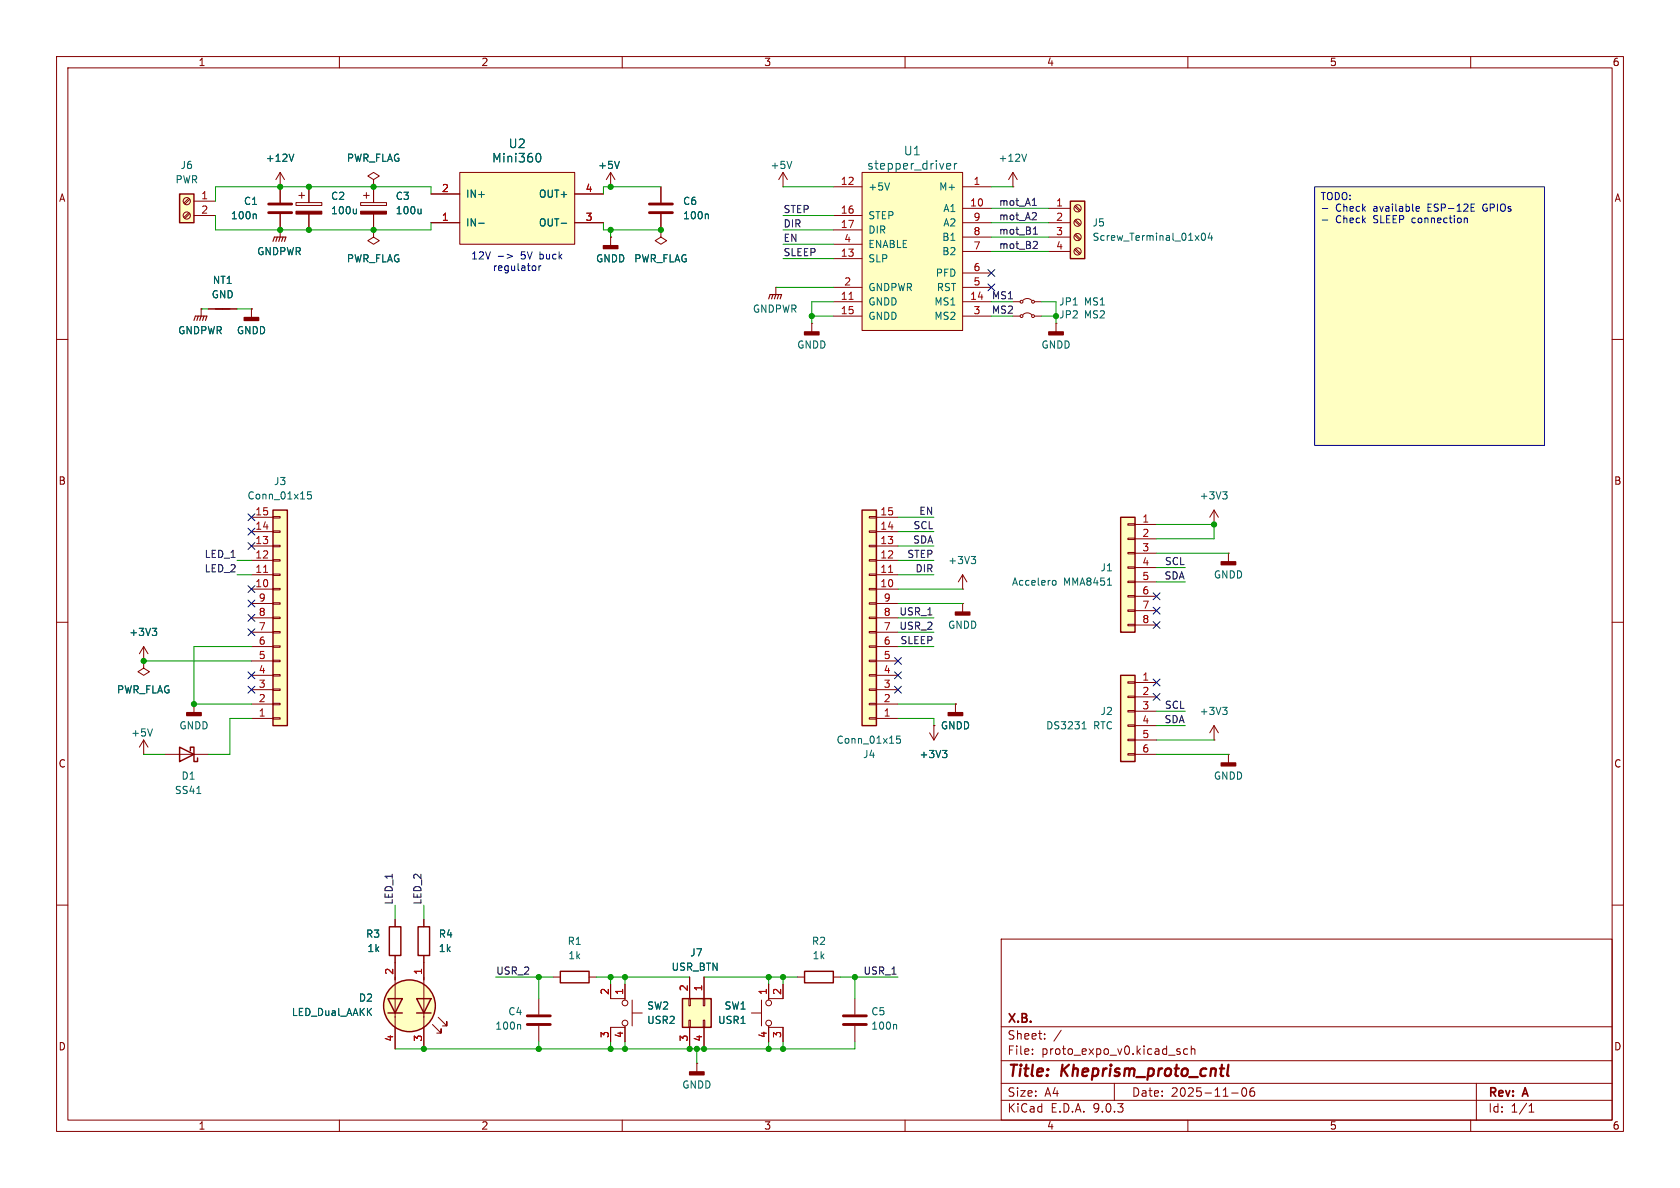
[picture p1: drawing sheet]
<svg xmlns="http://www.w3.org/2000/svg" width="297mm" height="210mm" viewBox="0 0 297 210" stroke-linecap="round" stroke-linejoin="round" font-family="sans-serif">
<g fill="none" stroke="#840000" stroke-width=".18">
<path d="M10 10h277v190h-277zM12 12h273v186h-273zM60 10v2M110 10v2M160 10v2M210 10v2M260 10v2M10 60h2M285 60h2M10 110h2M285 110h2M10 160h2"/>
<path d="M177 166h108v32h-108zM285 160h2M60 198v2M110 198v2M160 198v2M177 194.5h108M177 191.5h108M177 187.5h108M177 181.5h108M182.5 186.3v.1M182.5 185.5v.1M184.7 183.6v.1"/>
<path d="M184.7 182.8v.1M187.6 182.1l-1.3 2M197 191.5v3M208.2 185.9l.4 .1 .1 .2-.2 .2h-.3M208.2 185.4l.4 .1M210 185.5l-.5-.1-.3 .3v.4l.2 .2h.6M210 198v2M210.6 185.5l.2-.1 .4 .1v.9M210.6 184.9v1.5M217.7 193.2h1.2M219.7 192.4l.2-.1a.81 .81 0 0 1 .6 .6 .81 .81 0 0 1-.3 .8l-.2 .1a.81 .81 0 0 1-.3-1.4zM221.7 192.3a.59 .59 0 0 0-.7 .6v.6l.1 .2 .4 .1 .2-.1 .1-.5-.1-.3h-.5l-.2 .3"/>
<path d="M260 198v2M261 191.5v6.5M270.3 196.6h.9M270.3 195.5l.4-.4v1.5"/>
</g>
<path d="M217.2 188.2l-.2 1.7 .2 .3" fill="none" stroke="#840000" stroke-width=".4"/>
<path d="M232.4 33h40.6v45.7h-40.6z" fill="#ffffc2"/>
<g fill="none" stroke="#840000" stroke-width=".18">
<path d="M66 31.8l1.1-.7-1.1-.6-1 .6 1 .7v1.2M66 33h.1M116.8 33v2.8M116.8 37.8v2.8M179.1 33h.1M179.1 30.5l-.8 1.3M179.1 30.5l.7 1.3M179.1 30.5v2.5M107.9 41.9h.1M107.9 41.9v1.5M116.8 40.6v1.3l1.1 .6-1.1 .7-1-.7 1-.6M116.8 40.6h.1"/>
<path d="M179.1 55.9h1.2M180.8 55.6a1.08 1.08 0 0 1 1.6 0M182.9 55.9h1.2M186.7 57.2h.1M186.7 57.2v1.5M214.6 130.8h.1M214.6 128.3l-.7 1.2M214.6 128.3l.8 1.2M214.6 128.3v2.5M217.2 133.4h.1M217.2 133.4v1.5M95.2 176.5v2.8"/>
<path d="M95.2 181.4v2.8"/>
<circle cx="180.6" cy="55.9" r=".25"/>
<circle cx="182.6" cy="55.9" r=".25"/>
</g>
<g fill="#840000" stroke="#840000" stroke-width=".25">
<path d="M185.4 58.7h2.6v.5h-2.6z"/>
<path d="M106.7 43.4h2.5v.5h-2.5z"/>
<path d="M215.9 134.9h2.5v.5h-2.5z"/>
</g>
<path d="M114.8 36.1h4.1M114.8 37.6h4.1M93.2 179.6h4.1M93.2 181.1h4.1" fill="none" stroke="#840000" stroke-width=".51"/>
<path d="M125.1 37.8l.1 .2v.7M181.5 27.2l-.4 1.3M216.1 125h.8l-.4 .5M216.7 125.5l.2 .3v.3l-.2 .2M91.9 181.1l.1 .2v.6" fill="none" stroke="#006464" stroke-width=".18"/>
<path d="M152.4 30.5h17.8v27.9h-17.8z" fill="#ffffc2"/>
<g fill="none" stroke="#840000" stroke-width=".18">
<path d="M147.3 33h5.1M147.3 38.1h5.1M152.4 30.5h17.8v27.9h-17.8zM170.2 33h5.1M170.2 36.8h5.1M170.2 39.4h5.1M147.3 40.6h5.1M147.3 43.2h5.1M147.3 45.7h5.1M147.3 50.8h5.1M147.3 53.3h5.1M147.3 55.9h5.1"/>
<path d="M170.2 50.8h5.1M170.2 53.3h5.1M170.2 55.9h5.1M170.2 41.9h5.1M170.2 44.5h5.1M170.2 48.3h5.1M25.4 116.8v1.3l1 .6-1 .7-1-.7 1-.6M25.4 116.8h.1"/>
</g>
<path d="M157.3 32.3l-.5 1.3M167.4 29.8h.6M167.4 29l.5-.1 .2 .4-.8 .1M168.7 28.9v1M169.2 28.9l-.3 .1-.2 .2" fill="none" stroke="#006464" stroke-width=".18"/>
<path d="M150.1 52.9h.7" fill="none" stroke="#a90000" stroke-width=".18"/>
<path d="M48.3 90.2h2.5v38.1h-2.5z" fill="#ffffc2"/>
<g fill="none" stroke="#840000" stroke-width=".25">
<path d="M48.3 90.2h2.5v38.1h-2.5zM31.7 132.1l2.6 1.3-2.6 1.2zM33.7 132.7v-.6h.6v2.5h.6v-.6M68.6 176.5h2.5l-1.3 2.6zM68.6 179.1h2.5M68.8 163.8h2.1v5.1h-2.1zM73.7 176.5h2.5l-1.3 2.6zM73.7 179.1h2.5M73.9 163.8h2v5.1h-2zM142.2 171.7h5.1v2h-5.1z"/>
<circle cx="72.4" cy="177.8" r="4.6"/>
</g>
<g fill="none" stroke="#840000" stroke-width=".18">
<path d="M63.8 35.8h4.5v.5h-4.5zM64.3 34.5h1M64.8 34v1.1M66 33v2.8M66 37.8v2.8M107.9 33h.1M107.9 30.5l-.7 1.3M107.9 30.5l.8 1.3M107.9 30.5v2.5M138.4 33h.1M138.4 30.5l-.7 1.3M138.4 30.5l.8 1.3"/>
<path d="M138.4 30.5v2.5M44.4 54.6h.1M44.4 54.6v1.5M66 40.6v1.3l1.1 .6-1.1 .7-1-.7 1-.6M66 40.6h.1M179.1 53.3h1.2M180.8 53.1a1.08 1.08 0 0 1 1.6 0M182.9 53.3h1.2M44.4 99.1h3.9M44.4 96.5h3.9M44.4 94h3.9M44.4 91.4h3.9"/>
<path d="M48.3 98.9h1.2v.3h-1.2zM48.3 96.4h1.2v.2h-1.2zM48.3 93.9h1.2v.2h-1.2zM48.3 91.3h1.2v.3h-1.2zM214.6 92.7h.1M214.6 90.2l-.7 1.2M214.6 90.2l.8 1.2M214.6 90.2v2.5M217.2 97.8h.1M217.2 97.8v1.5M44.4 119.4h3.9M44.4 116.8h3.9"/>
<path d="M44.4 114.3h3.9M44.4 111.8h3.9M44.4 109.2h3.9M44.4 106.7h3.9M44.4 104.1h3.9M44.4 101.6h3.9M48.3 119.3h1.2v.2h-1.2zM48.3 116.7h1.2v.3h-1.2zM48.3 114.2h1.2v.2h-1.2zM48.3 111.6h1.2v.3h-1.2zM48.3 109.1h1.2v.2h-1.2zM48.3 106.6h1.2v.2h-1.2z"/>
<path d="M48.3 104h1.2v.3h-1.2zM48.3 101.5h1.2v.2h-1.2zM170.2 106.7h.1M170.2 104.1h.1M170.2 101.6v2.5M170.2 106.7v1.5M170.2 101.6l-.8 1.3M170.2 101.6l.7 1.3M25.4 133.4h.1M25.4 130.8l-.8 1.3M25.4 130.8l.8 1.3M25.4 130.8v2.6"/>
<path d="M29.2 133.4h7.6M44.4 127h3.9M44.4 124.5h3.9M44.4 121.9h3.9M48.3 126.9h1.2v.2h-1.2zM48.3 124.3h1.2v.3h-1.2zM48.3 121.8h1.2v.2h-1.2zM164.3 129.5l.8 1.3M165.1 128.3h.1M165.1 128.3v2.5M165.9 129.5l-.8 1.3M168.9 124.5h.1"/>
<path d="M168.9 124.5v1.5M69.8 162.6v1.2M69.8 168.9v16.5M74.9 162.6v1.2M74.9 168.9v16.5M77.5 179.8l1.5 1.6v-.8v.8h-.8M141 172.7h1.2M147.3 172.7h1.3M76.5 181.1l1.5 1.5v-.7v.7h-.8"/>
<circle cx="180.6" cy="53.3" r=".25"/>
<circle cx="182.6" cy="53.3" r=".25"/>
</g>
<path d="M46.6 101.2h.7" fill="none" stroke="#a90000" stroke-width=".18"/>
<g fill="none" stroke="#006464" stroke-width=".18">
<path d="M74.4 36.9v.9M74.4 37.7l-.1 .1M109.5 28.5l-.4 1.3M140 28.5l-.4 1.3M55 86.9h-.6l-.1 .6 .2-.1 .4 .1 .2 .2-.1 .4-.2 .1-.5-.1M171.7 98.4h.8l-.4 .5M172.2 98.9l.3 .2v.3l-.3 .2M216.1 86.9h.8l-.4 .5M216.7 87.4l.2 .3v.3l-.2 .2M26.9 128.8l-.4 1.3M166.6 132.7h.8l-.4 .4M167.2 133.1l.2 .3v.3l-.2 .2"/>
<path d="M34.8 140.3h.7"/>
</g>
<g fill="#840000" stroke="#840000" stroke-width=".25">
<path d="M43.2 56.1h2.5v.5h-2.5z"/>
<path d="M215.9 99.3h2.5v.5h-2.5z"/>
<path d="M168.9 108.2h2.5v.5h-2.5z"/>
<path d="M167.6 126h2.6v.5h-2.6z"/>
</g>
<circle cx="72.4" cy="177.8" r="4.6" fill="#ffffc2" stroke="#ffffc2" stroke-width=".18"/>
<path d="M63.8 37.3h4.5v.5h-4.5z" fill="#840000" stroke="#840000" stroke-width=".18"/>
<path d="M81.3 30.5h20.3v12.7h-20.3z" fill="#ffffc2"/>
<path d="M76.2 34.3h5.1M76.2 39.4h5.1M81.3 30.5h20.3v12.7h-20.3zM101.6 34.3h5.1M101.6 39.4h5.1" fill="none" stroke="#840000" stroke-width=".18"/>
<path d="M84.6 39.5h1M95 27.2l.1-.1a.83 .83 0 0 1 .6 .6 .83 .83 0 0 1-.3 .9h-.4M99.2 39.5h1" fill="none" stroke="#006464" stroke-width=".18"/>
<path d="M152.4 90.2h2.5v38.1h-2.5z" fill="#ffffc2"/>
<path d="M152.4 90.2h2.5v38.1h-2.5z" fill="none" stroke="#840000" stroke-width=".25"/>
<g fill="none" stroke="#840000" stroke-width=".18">
<path d="M153.7 98.9h1.2v.3h-1.2zM153.7 96.4h1.2v.2h-1.2zM153.7 93.9h1.2v.2h-1.2zM153.7 91.3h1.2v.3h-1.2zM154.9 99.1h3.8M154.9 96.5h3.8M154.9 94h3.8M154.9 91.4h3.8M153.7 119.3h1.2v.2h-1.2zM153.7 116.7h1.2v.3h-1.2zM153.7 114.2h1.2v.2h-1.2zM153.7 111.6h1.2v.3h-1.2z"/>
<path d="M153.7 109.1h1.2v.2h-1.2zM153.7 106.6h1.2v.2h-1.2zM153.7 104h1.2v.3h-1.2zM153.7 101.5h1.2v.2h-1.2zM154.9 119.4h3.8M154.9 116.8h3.8M154.9 114.3h3.8M154.9 111.8h3.8M154.9 109.2h3.8M154.9 106.7h3.8M154.9 104.1h3.8M154.9 101.6h3.8"/>
<path d="M153.7 126.9h1.2v.2h-1.2zM153.7 124.3h1.2v.3h-1.2zM153.7 121.8h1.2v.2h-1.2zM154.9 127h3.8M154.9 124.5h3.8M154.9 121.9h3.8M151.1 176.5v2.8M123.2 188h.1M123.2 188v1.5M151.1 181.4v2.8"/>
</g>
<path d="M157.1 101.2h.7" fill="none" stroke="#a90000" stroke-width=".18"/>
<path d="M159.1 130.1h-.6v.6l.2-.1 .4 .1 .1 .1-.1 .5-.1 .1-.5-.1M158.3 181.1l.2 .2v.6" fill="none" stroke="#006464" stroke-width=".18"/>
<path d="M121.9 189.5h2.6v.5h-2.6z" fill="#840000" stroke="#840000" stroke-width=".25"/>
<path d="M149.1 179.6h4.1M149.1 181.1h4.1" fill="none" stroke="#840000" stroke-width=".51"/>
<path d="M120.6 176.5h5.1v5.1h-5.1z" fill="#ffffc2"/>
<path d="M120.6 176.5h5.1v5.1h-5.1z" fill="none" stroke="#840000" stroke-width=".25"/>
<g fill="none" stroke="#840000" stroke-width=".18">
<path d="M137.2 50.8h.1M137.2 50.8v1.3M143.5 57.2h.1M143.5 57.2v1.5M107.9 174v2.5h2.6v.3M110.5 174v2.5M111.8 176.8v4.6M111.8 179.1h1.7M121.8 176.5h.2v1.3h-.2zM121.9 172.7v3.8M124.3 176.5h.3v1.3h-.3zM124.5 172.7v3.8"/>
<path d="M110.5 181.4v.2h-2.6v2.6M110.5 181.6v2.6M121.8 180.3h.2v1.3h-.2zM121.9 181.6v3.8M124.3 180.3h.3v1.3h-.3zM124.5 181.6v3.8"/>
<circle cx="110.5" cy="177.3" r=".51"/>
<circle cx="110.5" cy="180.8" r=".51"/>
</g>
<path d="M142.2 58.7h2.6v.5h-2.6z" fill="#840000" stroke="#840000" stroke-width=".25"/>
<path d="M135.9 52.8l.2-.7h2.1l-.3 .7M136.7 52.1l-.3 .7M137.2 52.1l-.3 .7M137.7 52.1l-.3 .7" fill="none" stroke="#840000" stroke-width=".2"/>
<path d="M198.1 119.4h2.6v15.2h-2.6z" fill="#ffffc2"/>
<path d="M198.1 119.4h2.6v15.2h-2.6zM99.1 171.7h5v2h-5z" fill="none" stroke="#840000" stroke-width=".25"/>
<g fill="none" stroke="#840000" stroke-width=".18">
<path d="M49.5 40.6h.1M49.5 40.6v1.3M199.4 120.5h1.3v.3h-1.3zM199.4 123.1h1.3v.2h-1.3zM199.4 125.6h1.3v.3h-1.3zM199.4 128.1h1.3v.3h-1.3zM199.4 130.7h1.3v.2h-1.3zM199.4 133.2h1.3v.3h-1.3zM200.7 120.7h3.8M200.7 123.2h3.8M200.7 125.7h3.8M200.7 128.3h3.8"/>
<path d="M200.7 130.8h3.8M200.7 133.4h3.8M97.8 172.7h1.3M104.1 172.7h1.3M132.8 179.1h1.8M134.6 176.8v4.6M135.9 174v2.5M138.4 174v2.5h-2.5v.3M135.9 181.4v.2h2.5v2.6M135.9 181.6v2.6"/>
<circle cx="135.9" cy="177.3" r=".51"/>
<circle cx="135.9" cy="180.8" r=".51"/>
</g>
<path d="M191.3 128.8h.7M191.4 127.9l.3-.3v1.2" fill="none" stroke="#006464" stroke-width=".18"/>
<path d="M48.3 42.7l.2-.8h2l-.2 .8M49 41.9l-.2 .8M49.5 41.9l-.2 .8M50 41.9l-.2 .8" fill="none" stroke="#840000" stroke-width=".2"/>
<path d="M189.2 35.6h2.6v10.1h-2.6z" fill="#ffffc2"/>
<path d="M189.2 35.6h2.6v10.1h-2.6z" fill="none" stroke="#840000" stroke-width=".25"/>
<g fill="none" stroke="#840000" stroke-width=".18">
<path d="M185.4 36.8h3.8M185.4 39.4h3.8M190 36.5l.8 .8M190 39l.8 .9M190.1 36.3l.9 .9M190.1 38.9l.9 .8M35.6 54.6h.1M35.6 54.6v1.3M185.4 41.9h3.8M185.4 44.5h3.8M190 41.6l.8 .8M190 44.1l.8 .9"/>
<path d="M190.1 41.4l.9 .8M190.1 43.9l.9 .9"/>
<circle cx="190.5" cy="39.4" r=".63"/>
<circle cx="190.5" cy="36.8" r=".63"/>
<circle cx="190.5" cy="41.9" r=".63"/>
<circle cx="190.5" cy="44.4" r=".63"/>
</g>
<path d="M212.5 41.3l.2-.1a.68 .68 0 0 1 .4 .7 .68 .68 0 0 1-.4 .6l-.2-.1-.1-.4zM213.9 41.2l-.3 .9h.8M214.2 41.6v.9" fill="none" stroke="#006464" stroke-width=".18"/>
<path d="M34.3 56.6l.2-.7h2.1l-.3 .7M35.1 55.9l-.3 .7M35.6 55.9l-.3 .7M36.1 55.9l-.3 .7" fill="none" stroke="#840000" stroke-width=".2"/>
<path d="M31.7 34.3h2.6v5.1h-2.6z" fill="#ffffc2"/>
<path d="M31.7 34.3h2.6v5.1h-2.6z" fill="none" stroke="#840000" stroke-width=".25"/>
<g fill="none" stroke="#840000" stroke-width=".18">
<path d="M33.4 35.1l-.9 .8M33.4 37.6l-.9 .8M33.6 35.2l-.9 .9M33.6 37.8l-.9 .8M34.3 35.6h3.8M34.3 38.1h3.8M49.5 33h.1M49.5 30.5v5.3M49.5 37.8v2.8M49.5 30.5l-.7 1.3M49.5 30.5l.8 1.3M52.3 35.8h4.6v.5h-4.6z"/>
<path d="M52.8 34.5h1M53.3 34v1.1M54.6 33v2.8M54.6 37.8v2.8"/>
<circle cx="33" cy="38.1" r=".63"/>
<circle cx="33" cy="35.6" r=".63"/>
</g>
<path d="M47.5 36.1h4.1M47.5 37.6h4.1" fill="none" stroke="#840000" stroke-width=".51"/>
<path d="M45.1 37.8l.2 .2v.7M51.9 27.2l-.4 1.3M63 36.9v.9M63 37.7l-.2 .1" fill="none" stroke="#006464" stroke-width=".18"/>
<path d="M52.3 37.3h4.6v.5h-4.6z" fill="#840000" stroke="#840000" stroke-width=".18"/>
<path d="M198.1 91.4h2.6v20.4h-2.6z" fill="#ffffc2"/>
<path d="M38.1 54.6h2.5M198.1 91.4h2.6v20.4h-2.6z" fill="none" stroke="#840000" stroke-width=".25"/>
<g fill="none" stroke="#840000" stroke-width=".18">
<path d="M49.5 33h.1M49.5 33v2.8M49.5 37.8v2.8M54.6 33v2.8M54.6 37.8v2.8M66 33h.1M66 33v2.8M66 37.8v2.8M76.2 34.3h5.1M76.2 39.4h5.1M101.6 34.3h5.1M101.6 39.4h5.1"/>
<path d="M107.9 33h.1M116.8 33v2.8M116.8 37.8v2.8M35.6 54.6h.1M36.8 54.6h5.1M44.4 54.6h.1M49.5 40.6h.1M66 40.6h.1M107.9 41.9h.1M116.8 40.6h.1M199.4 92.6h1.3v.2h-1.3zM199.4 95.1h1.3v.3h-1.3z"/>
<path d="M199.4 97.7h1.3v.2h-1.3zM200.7 92.7h3.8M200.7 95.3h3.8M200.7 97.8h3.8M25.4 116.8h.1M25.4 114.3l-.8 1.3M25.4 114.3l.8 1.3M25.4 114.3v2.5M199.4 100.2h1.3v.3h-1.3zM199.4 102.7h1.3v.3h-1.3zM199.4 105.3h1.3v.2h-1.3zM199.4 107.8h1.3v.3h-1.3z"/>
<path d="M199.4 110.4h1.3v.2h-1.3zM200.7 100.3h3.8M200.7 102.9h3.8M200.7 105.4h3.8M200.7 108h3.8M200.7 110.5h3.8M34.3 124.5h.1M34.3 124.5v1.5M165.1 128.3h.1M168.9 124.5h.1M69.8 162.6v1.2M69.8 168.9v4.3"/>
<path d="M74.9 162.6v1.2M74.9 168.9v4.3M107.9 174v2.5M110.5 174v2.5M121.9 172.7v3.8M124.5 172.7v3.8M135.9 174v2.5M138.4 174v2.5M69.8 181.6v3.8M74.9 181.6v3.8M107.9 181.6v2.6M110.5 181.6v2.6"/>
<path d="M121.9 181.6v3.8M124.5 181.6v3.8M135.9 181.6v2.6M138.4 181.6v2.6"/>
</g>
<g fill="none" stroke="#006464" stroke-width=".18">
<path d="M45.1 37.8l.2 .2v.7M51.9 27.2l-.4 1.3M63 36.9v.9M63 37.7l-.2 .1M74.4 36.9v.9M74.4 37.7l-.1 .1M84.6 39.5h1M95 27.2l.1-.1a.83 .83 0 0 1 .6 .6 .83 .83 0 0 1-.3 .9h-.4M99.2 39.5h1M109.5 28.5l-.4 1.3M125.1 37.8l.1 .2v.7M26.9 111.1h.8l-.4 .5"/>
<path d="M27.5 111.6l.2 .2v.3l-.2 .2M186.2 102.7l.3-.1 .2 .2-.1 .5-.1 .1h-.3M195.8 103.4h.7M166.6 132.7h.8l-.4 .4M167.2 133.1l.2 .3v.3l-.2 .2"/>
</g>
<path d="M33 126h2.6v.5h-2.6z" fill="#840000" stroke="#840000" stroke-width=".25"/>
<path d="M182.5 36.3h.7M183.1 37.6l.1 .2v.3l-.8 .8h.8M182.7 41.4h.7M182.8 40.4l.2-.3v1.3M182.9 42.7h.4l.1 .3-.8 .9h.8" fill="none" stroke="#0f0f0f" stroke-width=".18"/>
<g fill="none" stroke="#009600" stroke-width=".18">
<path d="M38.1 38.1v2.5h38.1v-1.2M76.2 34.3v-1.3h-38.1v2.6M106.7 39.4v1.2h10.1M116.8 33h-10.1v1.3M138.4 33h8.9M138.4 38.1h8.9M175.3 33h3.8M175.3 39.4h10.1M175.3 36.8h10.1M35.6 54.6h1.2M41.9 54.6h2.5M107.9 40.6v1.3"/>
<path d="M137.2 50.8h10.1M138.4 40.6h8.9M138.4 43.2h8.9M138.4 45.7h8.9M143.5 55.9h3.8M147.3 53.3h-3.8v3.9M175.3 53.3h3.8M175.3 55.9h3.8M175.3 41.9h10.1M175.3 44.5h10.1M184.1 53.3h2.6v3.9M184.1 55.9h2.6"/>
<path d="M41.9 99.1h2.5M158.7 99.1h6.4M158.7 96.5h6.4M158.7 91.4h6.4M158.7 94h6.4M204.5 97.8h12.7M204.5 92.7h10.1v2.6h-10.1M25.4 116.8h19M41.9 101.6h2.5M44.4 114.3h-10.1v10.2h10.1M158.7 111.8h6.4M158.7 114.3h6.4"/>
<path d="M158.7 109.2h6.4M158.7 101.6h6.4M158.7 104.1h11.5M158.7 106.7h11.5M204.5 100.3h5M204.5 102.9h5M25.4 133.4h3.8M44.4 127h-3.8v6.4h-3.8M158.7 124.5h10.2M158.7 127h6.4v1.3M204.5 133.4h12.7M204.5 130.8h10.1"/>
<path d="M204.5 128.3h5M204.5 125.7h5M69.8 160v2.6M74.9 160v2.6M87.6 172.7h10.2M95.2 172.7v3.8M105.4 172.7h16.5M107.9 172.7v1.3M110.5 172.7v1.3M124.5 172.7h16.5M135.9 172.7v1.3M138.4 172.7v1.3"/>
<path d="M148.6 172.7h10.1M151.1 172.7v3.8M95.2 184.2v1.2M107.9 184.2v1.2M110.5 184.2v1.2M123.2 185.4v2.6M135.9 184.2v1.2M138.4 184.2v1.2M151.1 184.2v1.2h-81.3"/>
</g>
<g fill="none" stroke="#000084" stroke-width=".18">
<path d="M174.7 47.7l1.2 1.2M174.7 50.2l1.2 1.2M175.9 47.7l-1.2 1.2M175.9 50.2l-1.2 1.2M43.8 90.8l1.3 1.2M43.8 95.9l1.3 1.2M43.8 93.4l1.3 1.2M45.1 90.8l-1.3 1.2M45.1 95.9l-1.3 1.2M45.1 93.4l-1.3 1.2M43.8 118.8l1.3 1.2M43.8 108.6l1.3 1.2"/>
<path d="M43.8 103.5l1.3 1.2M43.8 111.2l1.3 1.2M43.8 106.1l1.3 1.2M45.1 118.8l-1.3 1.2M45.1 108.6l-1.3 1.2M45.1 103.5l-1.3 1.2M45.1 111.2l-1.3 1.2M45.1 106.1l-1.3 1.2M158.1 116.2l1.3 1.2M158.1 118.8l1.3 1.2M159.4 116.2l-1.3 1.2M159.4 118.8l-1.3 1.2"/>
<path d="M203.9 109.9l1.2 1.2M203.9 107.3l1.2 1.3M203.9 104.8l1.2 1.2M205.1 109.9l-1.2 1.2M205.1 107.3l-1.2 1.3M205.1 104.8l-1.2 1.2M43.8 121.3l1.3 1.2M45.1 121.3l-1.3 1.2M158.1 121.3l1.3 1.2M159.4 121.3l-1.3 1.2M203.9 122.6l1.2 1.2M203.9 120l1.2 1.3"/>
<path d="M205.1 122.6l-1.2 1.2M205.1 120l-1.2 1.3"/>
</g>
<g fill="none" stroke="#0000c2" stroke-width=".18">
<path d="M232.4 33h40.6v45.7h-40.6zM233.8 36.9h.9M233.8 38.9h.9M250.4 37.3h.5M250.4 36.6l.4-.1 .1 .3-.6 .1M258.9 38.6h.4l.1 .8M260.1 37.3h.6M260.1 36.7h.4M260.1 36.1h.6M88.1 45.3h1M89.7 44.9l.9 .4-.9 .4M94.5 47l.2 .2v.4l-.2 .2"/>
<path d="M95.3 47v.8M95.6 47l-.3 .2"/>
</g>
<g fill="#009600" stroke="#009600" stroke-width=".18">
<circle cx="116.8" cy="40.6" r=".46"/>
<circle cx="143.5" cy="55.9" r=".46"/>
<circle cx="107.9" cy="40.6" r=".46"/>
<circle cx="107.9" cy="33" r=".46"/>
<circle cx="66" cy="40.6" r=".46"/>
<circle cx="107.9" cy="172.7" r=".46"/>
<circle cx="25.4" cy="116.8" r=".46"/>
<circle cx="34.3" cy="124.5" r=".46"/>
<circle cx="74.9" cy="185.4" r=".46"/>
<circle cx="95.2" cy="172.7" r=".46"/>
<circle cx="107.9" cy="185.4" r=".46"/>
<circle cx="95.2" cy="185.4" r=".46"/>
<circle cx="214.6" cy="92.7" r=".46"/>
<circle cx="66" cy="33" r=".46"/>
<circle cx="54.6" cy="40.6" r=".46"/>
<circle cx="54.6" cy="33" r=".46"/>
<circle cx="49.5" cy="33" r=".46"/>
<circle cx="49.5" cy="40.6" r=".46"/>
<circle cx="121.9" cy="185.4" r=".46"/>
<circle cx="110.5" cy="185.4" r=".46"/>
<circle cx="135.9" cy="185.4" r=".46"/>
<circle cx="138.4" cy="185.4" r=".46"/>
<circle cx="110.5" cy="172.7" r=".46"/>
<circle cx="135.9" cy="172.7" r=".46"/>
<circle cx="123.2" cy="185.4" r=".46"/>
<circle cx="124.5" cy="185.4" r=".46"/>
<circle cx="138.4" cy="172.7" r=".46"/>
<circle cx="151.1" cy="172.7" r=".46"/>
<circle cx="186.7" cy="55.9" r=".46"/>
</g>
<g font-size="2.8" fill="#840000">
<text x="178" y="190.9">Title:</text>
<text x="187.7" y="190.9">Kheprism_proto_cntl</text>
</g>
<g font-size="2.1" fill="#006464">
<text x="86.9" y="28.9">Mini360</text>
<text x="89.8" y="26.4">U2</text>
<text x="159.7" y="27.7">U1</text>
<text x="153.2" y="30.2">stepper_driver</text>
</g>
<g font-size="2.1" fill="#840000">
<text x="178" y="184">Sheet:</text>
<text x="178" y="181.2">X.B.</text>
<text x="178" y="186.7">File:</text>
<text x="184.1" y="186.7">proto_expo_v0.kicad_sch</text>
<text x="178" y="196.9">KiCad</text>
<text x="178" y="194.1">Size:</text>
<text x="184.7" y="194.1">A4</text>
<text x="185.7" y="196.9">E.D.A.</text>
<text x="193.3" y="196.9">9.0.3</text>
<text x="200" y="194.1">Date:</text>
<text x="207" y="194.1">2025-11-06</text>
<text x="263" y="194.3">Rev:</text>
<text x="263" y="196.9">Id:</text>
<text x="267.1" y="196.9">1/1</text>
<text x="269.4" y="194.3">A</text>
</g>
<g font-size="1.8" fill="#840000">
<text x="35" y="11.9">1</text>
<text x="85" y="11.9">2</text>
<text x="135" y="11.9">3</text>
<text x="185" y="11.9">4</text>
<text x="235" y="11.9">5</text>
<text x="285" y="11.9">6</text>
<text x="10.3" y="35.9">A</text>
<text x="285.3" y="35.9">A</text>
<text x="10.3" y="85.9">B</text>
<text x="285.3" y="85.9">B</text>
<text x="10.3" y="135.9">C</text>
<text x="285.3" y="135.9">C</text>
<text x="10.3" y="185.9">D</text>
<text x="285.3" y="185.9">D</text>
<text x="35" y="199.9">1</text>
<text x="85" y="199.9">2</text>
<text x="135" y="199.9">3</text>
<text x="185" y="199.9">4</text>
<text x="235" y="199.9">5</text>
<text x="285" y="199.9">6</text>
</g>
<g font-size="1.8" fill="#006464">
<text x="46.9" y="28.8">+12V</text>
<text x="61.2" y="28.8">PWR_FLAG</text>
<text x="176.4" y="28.8">+12V</text>
<text x="30.9" y="32.6">PWR</text>
<text x="31.8" y="30.1">J6</text>
<text x="58.4" y="35.5">C2</text>
<text x="69.9" y="35.5">C3</text>
<text x="82.3" y="35.2">IN+</text>
<text x="95.2" y="35.2">OUT+</text>
<text x="105.6" y="30.1">+5V</text>
<text x="136.1" y="30.1">+5V</text>
<text x="153.4" y="33.9">+5V</text>
<text x="165.9" y="33.9">M+</text>
<text x="40.7" y="39">100n</text>
<text x="43" y="36.4">C1</text>
<text x="58.4" y="38.1">100u</text>
<text x="69.9" y="38.1">100u</text>
<text x="82.3" y="40.2">IN-</text>
<text x="95.2" y="40.2">OUT-</text>
<text x="120.7" y="36.4">C6</text>
<text x="120.7" y="39">100n</text>
<text x="153.4" y="39">STEP</text>
<text x="153.4" y="41.5">DIR</text>
<text x="166.7" y="37.7">A1</text>
<text x="166.7" y="40.2">A2</text>
<text x="193" y="40.2">J5</text>
<text x="45.4" y="45.3">GNDPWR</text>
<text x="61.2" y="46.6">PWR_FLAG</text>
<text x="105.3" y="46.6">GNDD</text>
<text x="112" y="46.6">PWR_FLAG</text>
<text x="153.4" y="44">ENABLE</text>
<text x="153.4" y="46.6">SLP</text>
<text x="166.5" y="42.8">B1</text>
<text x="166.5" y="45.3">B2</text>
<text x="193" y="42.8">Screw_Terminal_01x04</text>
<text x="37.3" y="52.9">GND</text>
<text x="37.5" y="50.4">NT1</text>
<text x="153.4" y="51.7">GNDPWR</text>
<text x="165.3" y="49.1">PFD</text>
<text x="165.5" y="51.7">RST</text>
<text x="31.4" y="59.3">GNDPWR</text>
<text x="41.8" y="59.3">GNDD</text>
<text x="133" y="55.5">GNDPWR</text>
<text x="153.4" y="54.2">GNDD</text>
<text x="153.4" y="56.7">GNDD</text>
<text x="165.1" y="54.2">MS1</text>
<text x="165.1" y="56.7">MS2</text>
<text x="187.2" y="56.5">JP2</text>
<text x="187.2" y="54.2">JP1</text>
<text x="191.5" y="56.5">MS2</text>
<text x="191.5" y="54.2">MS1</text>
<text x="140.8" y="61.8">GNDD</text>
<text x="184" y="61.8">GNDD</text>
<text x="43.7" y="88.5">Conn_01x15</text>
<text x="48.3" y="86">J3</text>
<text x="212" y="88.5">+3V3</text>
<text x="167.5" y="99.9">+3V3</text>
<text x="194.5" y="101.2">J1</text>
<text x="178.8" y="103.7">Accelero</text>
<text x="188" y="103.7">MMA8451</text>
<text x="214.5" y="102.5">GNDD</text>
<text x="22.8" y="112.6">+3V3</text>
<text x="167.5" y="111.4">GNDD</text>
<text x="20.6" y="122.8">PWR_FLAG</text>
<text x="23.1" y="130.4">+5V</text>
<text x="31.6" y="129.1">GNDD</text>
<text x="147.8" y="131.7">Conn_01x15</text>
<text x="166.2" y="129.1">GNDD</text>
<text x="184.8" y="129.1">DS3231</text>
<text x="193.3" y="129.1">RTC</text>
<text x="194.5" y="126.6">J2</text>
<text x="212" y="126.6">+3V3</text>
<text x="152.5" y="134.2">J4</text>
<text x="162.5" y="134.2">+3V3</text>
<text x="30.8" y="140.6">SS41</text>
<text x="32" y="138">D1</text>
<text x="214.5" y="138">GNDD</text>
<text x="64.6" y="166">R3</text>
<text x="77.5" y="166">R4</text>
<text x="100.3" y="167.2">R1</text>
<text x="143.4" y="167.2">R2</text>
<text x="64.9" y="168.5">1k</text>
<text x="77.5" y="168.5">1k</text>
<text x="100.4" y="169.8">1k</text>
<text x="118.6" y="171.8">USR_BTN</text>
<text x="121.9" y="169.3">J7</text>
<text x="143.6" y="169.8">1k</text>
<text x="51.5" y="179.8">LED_Dual_AAKK</text>
<text x="63.3" y="177.3">D2</text>
<text x="89.8" y="179.7">C4</text>
<text x="114.3" y="178.7">SW2</text>
<text x="128" y="178.7">SW1</text>
<text x="153.9" y="179.7">C5</text>
<text x="87.5" y="182.2">100n</text>
<text x="114.3" y="181.2">USR2</text>
<text x="126.8" y="181.2">USR1</text>
<text x="153.9" y="182.2">100n</text>
<text x="120.5" y="192.6">GNDD</text>
</g>
<g font-size="1.8" fill="#a90000">
<text x="35.5" y="35.3">1</text>
<text x="78" y="34">2</text>
<text x="103.4" y="34">4</text>
<text x="148.5" y="32.8">12</text>
<text x="172" y="32.8">1</text>
<text x="35.5" y="37.8">2</text>
<text x="78" y="39.1">1</text>
<text x="103.4" y="39.1">3</text>
<text x="148.5" y="37.8">16</text>
<text x="148.5" y="40.4">17</text>
<text x="171.4" y="36.6">10</text>
<text x="172" y="39.1">9</text>
<text x="172" y="41.7">8</text>
<text x="186.6" y="36.6">1</text>
<text x="186.6" y="39.1">2</text>
<text x="186.6" y="41.7">3</text>
<text x="148.5" y="45.5">13</text>
<text x="149.2" y="42.9">4</text>
<text x="172" y="44.2">7</text>
<text x="186.6" y="44.2">4</text>
<text x="148.5" y="53.1">11</text>
<text x="149.2" y="50.5">2</text>
<text x="171.4" y="53.1">14</text>
<text x="172" y="48">6</text>
<text x="172" y="50.5">5</text>
<text x="148.5" y="55.6">15</text>
<text x="172" y="55.6">3</text>
<text x="45" y="93.7">14</text>
<text x="45" y="91.2">15</text>
<text x="155.5" y="93.7">14</text>
<text x="155.5" y="91.2">15</text>
<text x="201.9" y="92.5">1</text>
<text x="201.9" y="95">2</text>
<text x="45" y="101.3">11</text>
<text x="45" y="98.8">12</text>
<text x="45" y="96.3">13</text>
<text x="155.5" y="101.3">11</text>
<text x="155.5" y="98.8">12</text>
<text x="155.5" y="96.3">13</text>
<text x="201.9" y="97.5">3</text>
<text x="201.9" y="100.1">4</text>
<text x="45" y="103.9">10</text>
<text x="45.6" y="106.4">9</text>
<text x="155.5" y="103.9">10</text>
<text x="156.1" y="106.4">9</text>
<text x="201.9" y="102.6">5</text>
<text x="201.9" y="105.2">6</text>
<text x="201.9" y="107.7">7</text>
<text x="45.6" y="111.5">7</text>
<text x="45.6" y="109">8</text>
<text x="156.1" y="111.5">7</text>
<text x="156.1" y="109">8</text>
<text x="201.9" y="110.2">8</text>
<text x="45.6" y="119.1">4</text>
<text x="45.6" y="116.6">5</text>
<text x="45.6" y="114">6</text>
<text x="156.1" y="119.1">4</text>
<text x="156.1" y="116.6">5</text>
<text x="156.1" y="114">6</text>
<text x="45.6" y="124.2">2</text>
<text x="45.6" y="121.7">3</text>
<text x="156.1" y="124.2">2</text>
<text x="156.1" y="121.7">3</text>
<text x="201.9" y="120.4">1</text>
<text x="201.9" y="122.9">2</text>
<text x="201.9" y="125.5">3</text>
<text x="45.6" y="126.7">1</text>
<text x="156.1" y="126.7">1</text>
<text x="201.9" y="128">4</text>
<text x="201.9" y="130.6">5</text>
<text x="201.9" y="133.1">6</text>
<text x="69.6" y="172.4" transform="rotate(-90 69.6 172.4)">2</text>
<text x="74.7" y="172.4" transform="rotate(-90 74.7 172.4)">1</text>
<text x="107.7" y="176" transform="rotate(-90 107.7 176)">2</text>
<text x="110.2" y="176" transform="rotate(-90 110.2 176)">1</text>
<text x="121.7" y="175.3" transform="rotate(-90 121.7 175.3)">2</text>
<text x="124.2" y="175.3" transform="rotate(-90 124.2 175.3)">1</text>
<text x="135.6" y="176" transform="rotate(-90 135.6 176)">1</text>
<text x="138.2" y="176" transform="rotate(-90 138.2 176)">2</text>
<text x="69.6" y="184.2" transform="rotate(-90 69.6 184.2)">4</text>
<text x="74.7" y="184.2" transform="rotate(-90 74.7 184.2)">3</text>
<text x="107.7" y="183.6" transform="rotate(-90 107.7 183.6)">3</text>
<text x="110.2" y="183.6" transform="rotate(-90 110.2 183.6)">4</text>
<text x="121.7" y="184.2" transform="rotate(-90 121.7 184.2)">3</text>
<text x="124.2" y="184.2" transform="rotate(-90 124.2 184.2)">4</text>
<text x="135.6" y="183.6" transform="rotate(-90 135.6 183.6)">4</text>
<text x="138.2" y="183.6" transform="rotate(-90 138.2 183.6)">3</text>
</g>
<g font-size="1.8" fill="#0000c2">
<text x="233.4" y="35.7">TODO:</text>
<text x="236.1" y="37.7">Check</text>
<text x="236.1" y="39.8">Check</text>
<text x="242.9" y="37.7">available</text>
<text x="242.9" y="39.8">SLEEP</text>
<text x="249.9" y="39.8">connection</text>
<text x="252.7" y="37.7">ESP-12E</text>
<text x="262.6" y="37.7">GPIOs</text>
<text x="83.2" y="46.1">12V</text>
<text x="92.2" y="46.1">5V</text>
<text x="95.7" y="46.1">buck</text>
<text x="87" y="48.1">regulator</text>
</g>
<g font-size="1.8" fill="#0f0f0f">
<text x="138.4" y="37.8">STEP</text>
<text x="138.4" y="40.3">DIR</text>
<text x="176.5" y="41.6">mot_B1</text>
<text x="176.5" y="36.5">mot_A1</text>
<text x="176.5" y="39">mot_A2</text>
<text x="138.4" y="45.4">SLEEP</text>
<text x="138.4" y="42.8">EN</text>
<text x="176.5" y="44.1">mot_B2</text>
<text x="175.3" y="53">MS1</text>
<text x="175.3" y="55.5">MS2</text>
<text x="161.4" y="93.6">SCL</text>
<text x="162.4" y="91.1">EN</text>
<text x="36.1" y="101.3">LED_2</text>
<text x="36.1" y="98.7">LED_1</text>
<text x="160.3" y="98.7">STEP</text>
<text x="161.3" y="96.2">SDA</text>
<text x="161.8" y="101.3">DIR</text>
<text x="205.8" y="100">SCL</text>
<text x="205.8" y="102.5">SDA</text>
<text x="158.9" y="111.4">USR_2</text>
<text x="158.9" y="108.9">USR_1</text>
<text x="159.1" y="114">SLEEP</text>
<text x="205.8" y="125.4">SCL</text>
<text x="205.8" y="127.9">SDA</text>
<text x="69.5" y="160" transform="rotate(-90 69.5 160)">LED_1</text>
<text x="74.6" y="160" transform="rotate(-90 74.6 160)">LED_2</text>
<text x="87.6" y="172.4">USR_2</text>
<text x="152.6" y="172.4">USR_1</text>
</g>
</svg>
